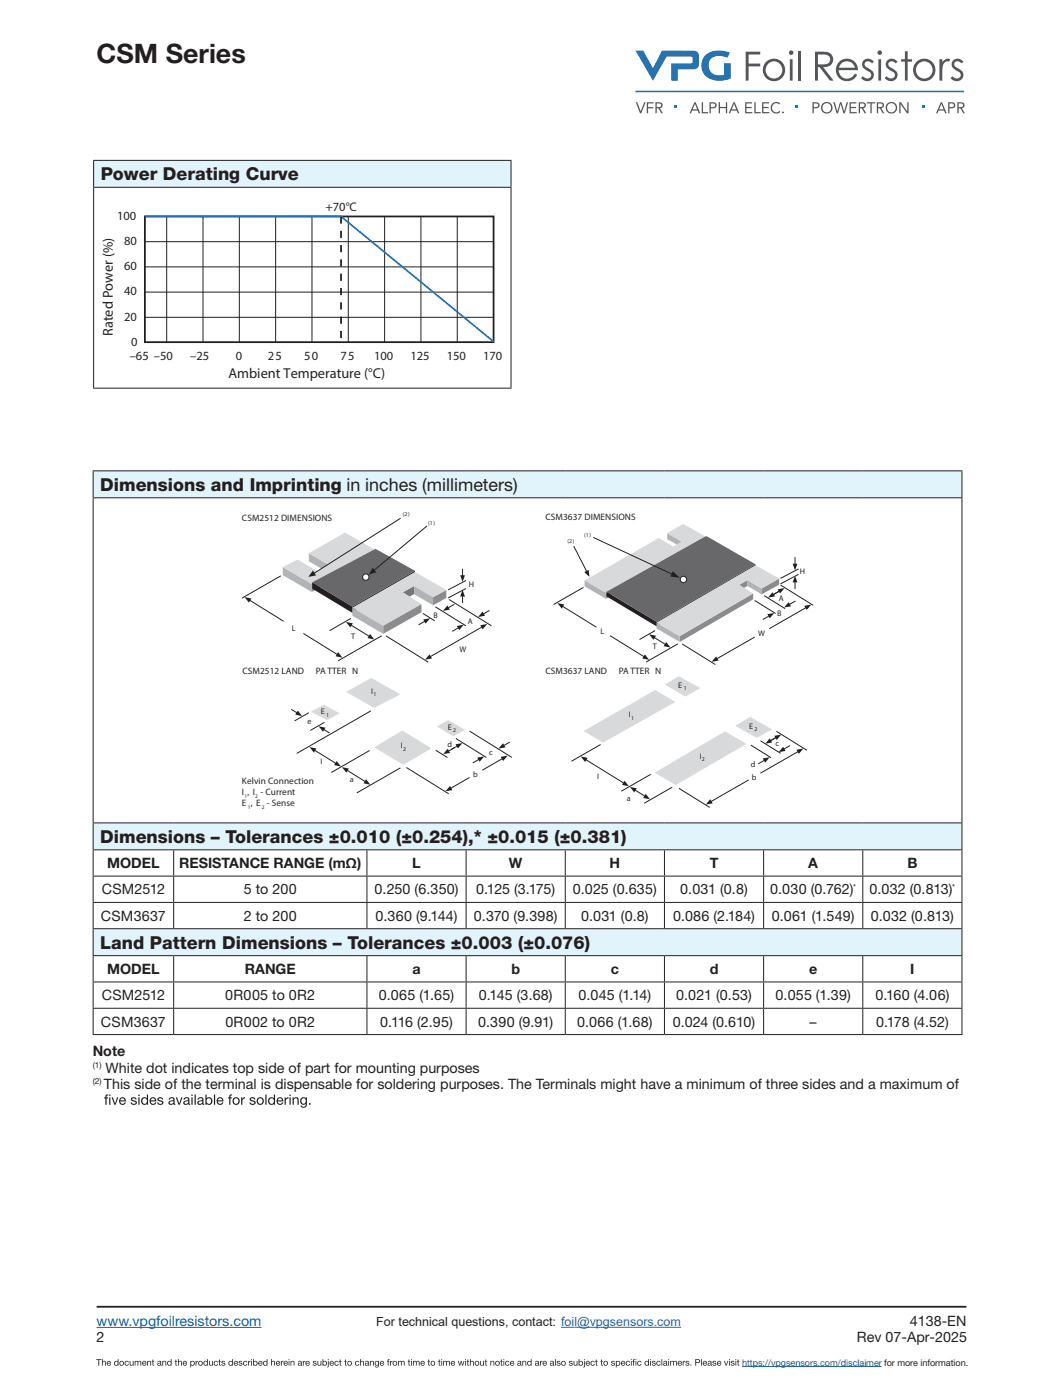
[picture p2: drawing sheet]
<svg xmlns="http://www.w3.org/2000/svg" width="210mm" height="276mm" viewBox="0 0 210 276" stroke-linecap="round" stroke-linejoin="round" font-family="sans-serif">
<!-- layer: Layer 1 -->
<path d="M18.5 31.6h82.2v5.4h-82.2z" fill="#e1f4fc"/>
<g fill="none" stroke="#231f20" stroke-width=".2">
<path d="M18.4 31.6h82.4M18.4 37h82.4M18.5 31.7v5.2M18.5 37v39.5M100.7 31.7v5.2M100.7 37v39.5M28.6 47.7h68.7M28.6 52.7h68.7M28.6 57.6h68.7M32.9 42.7v24.9M40 42.7v24.9M47.2 42.7v24.9"/>
<path d="M54.3 42.7v24.9M61.5 42.7v24.9M68.7 42.7v24.9M75.8 42.7v24.9M83 42.7v24.9M90.1 42.7v24.9M18.4 76.6h82.4M28.6 62.6h68.7"/>
</g>
<path d="M28.6 42.7h68.7v24.8h-68.7zM19 257.8h171.5" fill="none" stroke="#231f20" stroke-width=".35"/>
<path d="M28.6 42.7h38.6l30.1 24.7" fill="none" stroke="#2087c8" stroke-width=".35"/>
<path d="M67.2 42.7v24.9" fill="none" stroke="#231f20" stroke-width=".35" stroke-dasharray="1.4 1.4" stroke-linecap="butt"/>
<path d="M19 261.9h32.6M146.3 269.6h27.5" fill="none" stroke="#175d9e" stroke-width=".2"/>
<path d="M145.4 268.2h.2v.3h.2v.2h-.2v.5l.2 .2h-.3l-.1-.2v-.5h-.1v-.2h.1zM145 268.5h.1v.9h-.1zM145 268.2h.1v.1h-.1zM144.1 268.6l.1-.1a.37 .37 0 0 1 .6 .3l-.4-.2-.2 .1 .6 .5a.41 .41 0 0 1-.4 .3 .41 .41 0 0 1-.4-.3l.4 .1 .3-.1-.6-.3zM143.7 268.5h.2v.9h-.2zM143.7 268.2h.2v.1h-.2zM142.7 268.5h.2l.3 .8 .2-.8h.2l-.4 .9h-.1zM141.6 268.7l-.1 .2h.5l-.1-.2zM141.5 268.6h.5l.2 .4h-.7v.2l.3 .1 .4-.1-.1 .1a.48 .48 0 0 1-.7 0 .48 .48 0 0 1 .1-.7zM140.5 268.6l.1-.1a.37 .37 0 0 1 .6 .3l-.4-.2-.2 .1 .6 .5a.41 .41 0 0 1-.4 .3 .41 .41 0 0 1-.4-.3l.4 .1 .3-.1-.6-.3zM139.7 269.1l-.1 .1 .2 .1h.2l.1-.3zM139.6 268.6l.1-.1a.36 .36 0 0 1 .6 .2l.1 .7h-.9a.29 .29 0 0 1 0-.3 .29 .29 0 0 1 .3-.2l.3-.1-.1-.1-.5 .1zM138.8 268.7l-.1 .2h.5l-.1-.2zM138.7 268.6h.5l.2 .4h-.7v.2l.3 .1 .4-.1-.1 .1a.48 .48 0 0 1-.7 0 .48 .48 0 0 1 .1-.7zM138.2 268.2h.2v1.2h-.2zM137.2 268.3v.5l.6-.1-.1-.4zM137.1 268.2h.5a.38 .38 0 0 1 .4 .3 .38 .38 0 0 1-.4 .4h-.4v.5h-.1zM136.1 269.2h.2v.2h-.2zM135.2 268.6l.1-.1a.37 .37 0 0 1 .6 .3l-.4-.2-.2 .1 .6 .5a.41 .41 0 0 1-.4 .3 .41 .41 0 0 1-.4-.3l.4 .1 .2-.1-.5-.3zM134.6 268.5h.1v.2l.4-.2v.2l-.3 .1-.1 .6h-.1zM133.9 268.7l-.2 .2h.6l-.2-.2zM133.8 268.6h.5l.1 .4h-.7l.1 .2 .2 .1 .4-.1v.1a.48 .48 0 0 1-.8 0 .48 .48 0 0 1 .2-.7zM132.1 268.5l.2 .2a.32 .32 0 0 1 .5 0l.1-.2a.3 .3 0 0 1 .5 .3v.6h-.1v-.6l-.2-.2-.3 .3v.5h-.1v-.6l-.2-.2-.2 .3v.5h-.2zM131.7 268.5h.2v.9h-.2zM131.7 268.2h.2v.1h-.2zM130.9 269.1v.1l.2 .1h.2v-.3zM130.8 268.6l.2-.1a.36 .36 0 0 1 .5 .2l.1 .7h-.8a.29 .29 0 0 1 0-.3 .29 .29 0 0 1 .2-.2l.4-.1-.1-.1-.5 .1zM130.4 268.2h.1v1.2h-.1zM129.6 268.6l.4-.1 .2 .3-.2-.1a.32 .32 0 0 0-.5 .3 .32 .32 0 0 0 .5 .3l.2-.2v.2a.46 .46 0 0 1-.7 .1 .46 .46 0 0 1-.1-.7zM128.6 268.6l.1-.1a.37 .37 0 0 1 .5 .3l-.3-.2-.2 .1 .6 .5a.41 .41 0 0 1-.4 .3 .41 .41 0 0 1-.4-.3l.4 .1 .2-.1-.5-.3zM128.2 268.5h.1v.9h-.1zM128.2 268.2h.1v.1h-.1zM127.2 269a.32 .32 0 0 0 .6 0 .32 .32 0 0 0-.6 0zM127.2 268.6l.3-.1 .3 .1v-.4h.1v1.2l-.1-.1-.1 .1a.49 .49 0 0 1-.6-.2 .49 .49 0 0 1 .1-.6zM125.8 268.6l.4-.1 .3 .3-.3-.1a.32 .32 0 0 0-.4 .3 .32 .32 0 0 0 .4 .3l.3-.2-.1 .2a.46 .46 0 0 1-.6 .1 .46 .46 0 0 1-.1-.7zM125.3 268.5h.1v.9h-.1zM125.3 268.2h.1v.1h-.1zM124.9 268.2h.3l-.2 .2v.1h.1v.2h-.1v.7h-.2v-.7h-.1zM124.4 268.5h.1v.9h-.1zM124.4 268.2h.1v.1h-.1zM123.5 268.6l.5-.1 .2 .3-.2-.1a.32 .32 0 0 0-.5 .3 .32 .32 0 0 0 .5 .3l.2-.2-.1 .2a.46 .46 0 0 1-.6 .1 .46 .46 0 0 1-.1-.7zM122.7 268.7l-.1 .2h.5l-.1-.2zM122.6 268.6h.5l.2 .4h-.7v.2l.3 .1 .3-.1v.1a.48 .48 0 0 1-.8 0 .48 .48 0 0 1 .2-.7zM121.5 269a.35 .35 0 0 0 .7 0 .35 .35 0 0 0-.7 0zM121.4 268.5l.2 .1a.44 .44 0 0 1 .6 .1 .44 .44 0 0 1 0 .6 .44 .44 0 0 1-.6 0v.5h-.2zM120.5 268.6l.2-.1a.37 .37 0 0 1 .5 .3l-.4-.2-.2 .1 .6 .5a.41 .41 0 0 1-.4 .3 .41 .41 0 0 1-.3-.3l.4 .1 .2-.1-.6-.3zM119.1 269a.33 .33 0 0 0 .6 0 .33 .33 0 0 0-.6 0zM118.9 269a.5 .5 0 0 1 1 0 .5 .5 0 0 1-1 0zM118.5 268.2h.2v.3h.1v.2h-.1v.5l.1 .2h-.2l-.1-.2v-.5h-.2v-.2h.2zM117.5 268.2h.1v.3h.2v.2h-.2v.5l.2 .2h-.3v-.2v-.5h-.2v-.2h.2zM116.6 268.6l.4-.1 .2 .3-.2-.1a.32 .32 0 0 0-.4 .3 .32 .32 0 0 0 .4 .3l.2-.2v.2a.46 .46 0 0 1-.7 .1 .46 .46 0 0 1 0-.7zM115.7 268.7l-.1 .2h.5l-.1-.2zM115.7 268.6h.4l.2 .4h-.7v.2l.3 .1 .4-.1-.1 .1a.48 .48 0 0 1-.7 0 .48 .48 0 0 1 .2-.7zM115.1 268.2h.2v.1h-.2zM115.1 268.5h.2v1.1l-.3 .2zM114.2 269a.32 .32 0 0 0 .6 0 .32 .32 0 0 0-.6 0zM114.1 268.2h.1v.4a.44 .44 0 0 1 .6 .1 .44 .44 0 0 1 0 .6 .44 .44 0 0 1-.6 0l-.1 .1zM113.1 268.5h.1v.6l.2 .2 .3-.1v-.7h.1v.9h-.1v-.1a.33 .33 0 0 1-.4 .2 .33 .33 0 0 1-.2-.4zM112.2 268.6l.1-.1a.37 .37 0 0 1 .6 .3l-.4-.2-.2 .1 .6 .5a.41 .41 0 0 1-.4 .3 .41 .41 0 0 1-.4-.3l.4 .1 .3-.1-.6-.3zM110.7 269a.35 .35 0 0 0 .7 0 .35 .35 0 0 0-.7 0zM110.6 269a.5 .5 0 0 1 1 0 .5 .5 0 0 1-1 0zM109.8 268.6l.1-.1a.37 .37 0 0 1 .6 .3l-.4-.2-.2 .1 .6 .5a.41 .41 0 0 1-.4 .3 .41 .41 0 0 1-.4-.3l.4 .1 .3-.1-.6-.3zM109.4 268.2h.2v1.2h-.2zM108.6 269.1v.1l.1 .1h.3v-.3zM108.5 268.6l.1-.1a.36 .36 0 0 1 .6 .2l.1 .7h-.9a.29 .29 0 0 1 0-.3 .29 .29 0 0 1 .3-.2l.3-.1v-.1l-.6 .1zM107.2 268.7l-.1 .2h.6l-.2-.2zM107.2 268.6h.5l.1 .4h-.7v.2l.3 .1 .4-.1-.1 .1a.48 .48 0 0 1-.7 0 .48 .48 0 0 1 .2-.7zM106.4 268.5h.2v.2l.3-.2v.2l-.3 .1v.6h-.2zM105.7 269.1l-.1 .1 .2 .1h.2l.1-.3zM105.5 268.6l.2-.1a.36 .36 0 0 1 .5 .2l.1 .7h-.8a.29 .29 0 0 1 0-.3 .29 .29 0 0 1 .3-.2l.3-.1-.1-.1-.5 .1zM104 269a.35 .35 0 0 0 .7 0 .35 .35 0 0 0-.7 0zM104.1 268.6l.2-.1 .3 .1v-.4h.2v1.2l-.2-.1-.1 .1a.49 .49 0 0 1-.6-.2 .49 .49 0 0 1 .2-.6zM103 268.5h.1v.2a.33 .33 0 0 1 .4-.2 .33 .33 0 0 1 .2 .3v.6h-.1v-.6l-.2-.2-.2 .2-.1 .6h-.1zM102.2 269.1l-.1 .1 .2 .1h.2l.1-.3zM102.1 268.6l.1-.1a.36 .36 0 0 1 .5 .2l.1 .7h-.8a.29 .29 0 0 1 0-.3 .29 .29 0 0 1 .3-.2l.3-.1-.1-.1-.5 .1zM100.8 268.7l-.1 .2h.5l-.1-.2zM100.7 268.6h.5l.2 .4h-.7v.2l.3 .1 .4-.1-.1 .1a.48 .48 0 0 1-.7 0 .48 .48 0 0 1 .1-.7zM99.8 268.6l.4-.1 .2 .3-.2-.1a.32 .32 0 0 0-.5 .3 .32 .32 0 0 0 .5 .3l.2-.2-.1 .2a.46 .46 0 0 1-.6 .1 .46 .46 0 0 1-.1-.7zM99.2 268.5h.2v.9h-.2zM99.2 268.2h.2v.1h-.2zM98.7 268.2h.2v.3h.2v.2h-.2v.5l.2 .2h-.3l-.1-.2v-.5h-.1v-.2h.1zM97.7 269a.35 .35 0 0 0 .7 0 .35 .35 0 0 0-.7 0zM97.6 269a.48 .48 0 0 1 .9 0 .48 .48 0 0 1-.9 0zM96.7 268.5h.1v.2a.33 .33 0 0 1 .4-.2 .33 .33 0 0 1 .2 .3v.6h-.1v-.6l-.2-.2-.2 .2-.1 .6h-.1zM95.7 268.2h.1v.3h.2v.2h-.2v.5l.2 .2h-.3v-.2v-.5h-.2v-.2h.2zM94.6 268.5h.2v.6l.2 .2 .2-.1 .1-.7h.1v.9h-.1v-.1a.33 .33 0 0 1-.4 .2 .33 .33 0 0 1-.3-.4zM93.7 269a.35 .35 0 0 0 .7 0 .35 .35 0 0 0-.7 0zM93.5 269a.5 .5 0 0 1 1 0 .5 .5 0 0 1-1 0zM92.6 268.2h.2v.5a.33 .33 0 0 1 .4-.2 .33 .33 0 0 1 .2 .3v.6h-.1v-.6l-.2-.2-.3 .2v.6h-.2zM92.1 268.2h.2v.3h.2v.2h-.2v.5l.2 .2h-.3l-.1-.2v-.5h-.1v-.2h.1zM91.7 268.5h.2v.9h-.2zM91.7 268.2h.2v.1h-.2zM90.3 268.5h.1l.2 .8 .2-.8h.2l.2 .8 .2-.8h.2l-.3 .9h-.2l-.2-.7-.2 .7h-.1zM89.1 268.7l-.1 .2h.5l-.1-.2zM89.1 268.6h.4l.2 .4h-.7v.2l.3 .1 .4-.1-.1 .1a.48 .48 0 0 1-.7 0 .48 .48 0 0 1 .2-.7zM87.4 268.5l.1 .2a.32 .32 0 0 1 .6 0l.1-.2a.3 .3 0 0 1 .5 .3v.6h-.2v-.6l-.1-.2-.3 .3v.5h-.1v-.6l-.2-.2-.3 .3v.5h-.1zM87 268.5h.2v.9h-.2zM87 268.2h.2v.1h-.2zM86.5 268.2h.2v.3h.1v.2h-.1v.5l.1 .2h-.3v-.2v-.5h-.2v-.2h.2zM85 269a.35 .35 0 0 0 .7 0 .35 .35 0 0 0-.7 0zM84.9 269a.48 .48 0 0 1 .9 0 .48 .48 0 0 1-.9 0zM84.4 268.2h.2v.3h.2v.2h-.2v.5l.2 .2h-.3l-.1-.2v-.5h-.1v-.2h.1zM83.2 268.7l-.2 .2h.6l-.2-.2zM83.1 268.6h.5l.1 .4h-.7l.1 .2 .2 .1 .4-.1v.1a.48 .48 0 0 1-.8 0 .48 .48 0 0 1 .2-.7zM81.4 268.5l.2 .2a.32 .32 0 0 1 .5 0l.1-.2a.3 .3 0 0 1 .5 .3v.6h-.1v-.6l-.2-.2-.3 .3v.5h-.1v-.6l-.2-.2-.2 .3v.5h-.2zM81 268.5h.2v.9h-.2zM81 268.2h.2v.1h-.2zM80.5 268.2h.2v.3h.2v.2h-.2v.5l.2 .2h-.3l-.1-.2v-.5h-.1v-.2h.1zM78.5 268.5l.1 .2a.32 .32 0 0 1 .6 0l.1-.2a.3 .3 0 0 1 .5 .3v.6h-.2v-.6l-.2-.2-.2 .3v.5h-.2v-.6l-.1-.2-.3 .3v.5h-.1zM77.5 269a.35 .35 0 0 0 .7 0 .35 .35 0 0 0-.7 0zM77.4 269a.48 .48 0 0 1 .9 0 .48 .48 0 0 1-.9 0zM76.9 268.5h.1v.2l.4-.2v.2l-.3 .1-.1 .6h-.1zM76.5 268.2h.3l-.2 .2v.1h.2v.2h-.2v.7h-.2v-.7h-.1zM75.2 268.7l-.2 .2h.6l-.2-.2zM75.1 268.6h.5l.1 .4h-.7l.1 .2 .2 .1 .4-.1-.1 .1a.48 .48 0 0 1-.7 0 .48 .48 0 0 1 .2-.7zM73.9 269a.35 .35 0 0 0 .7 0 .35 .35 0 0 0-.7 0zM74 268.6l.3-.1 .3 .1 .1-.1v1.1a.43 .43 0 0 1-.4 .2 .43 .43 0 0 1-.4-.3l.4 .2 .2-.2 .1-.2-.2 .1a.47 .47 0 0 1-.5-.2 .47 .47 0 0 1 .1-.6zM72.9 268.5h.2v.2a.33 .33 0 0 1 .3-.2 .33 .33 0 0 1 .3 .3v.6h-.2v-.6l-.2-.2-.2 .2v.6h-.2zM72.1 269.1v.1l.2 .1h.2v-.3zM72 268.6l.2-.1a.36 .36 0 0 1 .5 .2l.1 .7h-.8a.29 .29 0 0 1 0-.3 .29 .29 0 0 1 .2-.2l.3-.1v-.1l-.5 .1zM71 268.2h.1v.5a.33 .33 0 0 1 .4-.2 .33 .33 0 0 1 .2 .3v.6h-.1v-.6l-.2-.2-.2 .2-.1 .6h-.1zM70.2 268.6l.4-.1 .2 .3-.2-.1a.32 .32 0 0 0-.5 .3 .32 .32 0 0 0 .5 .3l.2-.2v.2a.46 .46 0 0 1-.7 .1 .46 .46 0 0 1-.1-.7zM68.6 269a.33 .33 0 0 0 .6 0 .33 .33 0 0 0-.6 0zM68.4 269a.5 .5 0 0 1 1 0 .5 .5 0 0 1-1 0zM68 268.2h.2v.3h.2v.2h-.2v.5l.2 .2h-.3l-.1-.2v-.5h-.1v-.2h.1zM67 268.2h.1v.3h.2v.2h-.2v.5l.2 .2h-.3v-.2v-.5h-.2v-.2h.2zM66.1 268.6l.4-.1 .3 .3-.3-.1a.32 .32 0 0 0-.4 .3 .32 .32 0 0 0 .4 .3l.3-.2-.1 .2a.46 .46 0 0 1-.6 .1 .46 .46 0 0 1-.1-.7zM65.3 268.7l-.2 .2h.6l-.2-.2zM65.2 268.6h.5l.1 .4h-.7l.1 .2 .2 .1 .4-.1-.1 .1a.48 .48 0 0 1-.7 0 .48 .48 0 0 1 .2-.7zM64.6 268.2h.2v.1h-.2zM64.6 268.5h.2v1.1l-.3 .2zM63.7 269a.32 .32 0 0 0 .6 0 .32 .32 0 0 0-.6 0zM63.6 268.2h.1v.4a.44 .44 0 0 1 .6 .1 .44 .44 0 0 1 0 .6 .44 .44 0 0 1-.6 0l-.1 .1zM62.6 268.5h.1v.6l.2 .2 .3-.1v-.7h.2v.9h-.2v-.1a.33 .33 0 0 1-.4 .2 .33 .33 0 0 1-.2-.4zM61.7 268.6l.1-.1a.37 .37 0 0 1 .6 .3l-.4-.2-.2 .1 .6 .5a.41 .41 0 0 1-.4 .3 .41 .41 0 0 1-.4-.3l.4 .1 .3-.1-.6-.3zM60.5 268.7l-.1 .2h.5l-.1-.2zM60.4 268.6h.5l.2 .4h-.7v.2l.3 .1 .4-.1-.1 .1a.48 .48 0 0 1-.7 0 .48 .48 0 0 1 .1-.7zM59.7 268.5h.1v.2l.4-.2v.2l-.3 .1v.6h-.2zM58.9 269.1v.1l.1 .1h.3v-.3zM58.8 268.6l.1-.1a.36 .36 0 0 1 .6 .2l.1 .7h-.9a.29 .29 0 0 1 0-.3 .29 .29 0 0 1 .3-.2l.3-.1v-.1l-.6 .1zM57.3 268.5h.1v.2a.33 .33 0 0 1 .4-.2 .33 .33 0 0 1 .2 .3v.6h-.1v-.6l-.2-.2-.2 .2-.1 .6h-.1zM56.9 268.5h.1v.9h-.1zM56.9 268.2h.1v.1h-.1zM56.2 268.7l-.2 .2h.6l-.2-.2zM56.1 268.6h.5l.1 .4h-.7l.1 .2 .2 .1 .4-.1v.1a.48 .48 0 0 1-.8 0 .48 .48 0 0 1 .2-.7zM55.4 268.5h.1v.2l.4-.2v.2l-.3 .1-.1 .6h-.1zM54.7 268.7l-.2 .2h.6l-.2-.2zM54.6 268.6h.5l.1 .4h-.7l.1 .2 .2 .1 .4-.1-.1 .1a.48 .48 0 0 1-.7 0 .48 .48 0 0 1 .2-.7zM53.4 268.2h.2v.5a.33 .33 0 0 1 .4-.2 .33 .33 0 0 1 .2 .3v.6h-.1v-.6l-.2-.2-.3 .2v.6h-.2zM52 269a.32 .32 0 0 0 .6 0 .32 .32 0 0 0-.6 0zM52 268.6l.3-.1 .3 .1v-.4h.1v1.2l-.1-.1-.1 .1a.49 .49 0 0 1-.6-.2 .49 .49 0 0 1 .1-.6zM51.2 268.7l-.1 .2h.5l-.1-.2zM51.1 268.6h.5l.2 .4h-.7v.2l.2 .1 .4-.1v.1a.48 .48 0 0 1-.8 0 .48 .48 0 0 1 .2-.7zM50 269a.35 .35 0 0 0 .7 0 .35 .35 0 0 0-.7 0zM49.9 268.2h.1l.1 .4a.44 .44 0 0 1 .6 .1 .44 .44 0 0 1 0 .6 .44 .44 0 0 1-.7 0l-.1 .1zM49.5 268.5h.2v.9h-.2zM49.5 268.2h.2v.1h-.2zM48.9 268.5h.2v.2l.3-.2v.2l-.3 .1v.6h-.2zM48.1 268.6l.4-.1 .3 .3-.3-.1a.32 .32 0 0 0-.4 .3 .32 .32 0 0 0 .4 .3l.3-.2-.1 .2a.46 .46 0 0 1-.6 .1 .46 .46 0 0 1-.1-.7zM47.1 268.6l.1-.1a.37 .37 0 0 1 .6 .3l-.4-.2-.2 .1 .6 .5a.41 .41 0 0 1-.4 .3 .41 .41 0 0 1-.4-.3l.4 .1 .2-.1-.5-.3zM46.4 268.7l-.2 .2h.6l-.2-.2zM46.3 268.6h.5l.1 .4h-.7l.1 .2 .2 .1 .4-.1-.1 .1a.48 .48 0 0 1-.7 0 .48 .48 0 0 1 .2-.7zM45.1 269a.35 .35 0 0 0 .7 0 .35 .35 0 0 0-.7 0zM45.2 268.6l.2-.1 .3 .1v-.4h.2v1.2l-.2-.1-.1 .1a.49 .49 0 0 1-.6-.2 .49 .49 0 0 1 .2-.6zM43.7 268.6l.1-.1a.37 .37 0 0 1 .6 .3l-.4-.2-.2 .1 .6 .5a.41 .41 0 0 1-.4 .3 .41 .41 0 0 1-.4-.3l.4 .1 .3-.1-.6-.3zM43.2 268.2h.2v.3h.1v.2h-.1v.5l.1 .2h-.3v-.2v-.5h-.2v-.2h.2zM42.3 268.6l.5-.1 .2 .3-.3-.1a.32 .32 0 0 0-.4 .3 .32 .32 0 0 0 .4 .3l.3-.2-.1 .2a.46 .46 0 0 1-.6 .1 .46 .46 0 0 1-.1-.7zM41.2 268.5h.2v.6l.1 .2 .3-.1v-.7h.2v.9h-.2v-.1a.33 .33 0 0 1-.4 .2 .33 .33 0 0 1-.2-.4zM40.2 269a.35 .35 0 0 0 .7 0 .35 .35 0 0 0-.7 0zM40.3 268.6l.2-.1 .3 .1v-.4h.2v1.2l-.2-.1-.1 .1a.49 .49 0 0 1-.6-.2 .49 .49 0 0 1 .2-.6zM39.2 269a.35 .35 0 0 0 .7 0 .35 .35 0 0 0-.7 0zM39 269a.5 .5 0 0 1 1 0 .5 .5 0 0 1-1 0zM38.6 268.5h.1v.2l.4-.2v.2l-.4 .1v.6h-.1zM37.6 269a.35 .35 0 0 0 .7 0 .35 .35 0 0 0-.7 0zM37.5 268.5l.2 .1a.44 .44 0 0 1 .6 .1 .44 .44 0 0 1 0 .6 .44 .44 0 0 1-.6 0v.5h-.2zM36.3 268.7l-.1 .2h.5l-.1-.2zM36.2 268.6h.5l.2 .4h-.7v.2l.3 .1 .4-.1-.1 .1a.48 .48 0 0 1-.7 0 .48 .48 0 0 1 .1-.7zM35.1 268.2h.1v.5a.33 .33 0 0 1 .4-.2 .33 .33 0 0 1 .3 .3v.6h-.2v-.6l-.2-.2-.2 .2-.1 .6h-.1zM34.6 268.2h.1v.3h.2v.2h-.2v.5l.2 .2h-.3v-.2v-.5h-.2v-.2h.2zM33.1 269a.32 .32 0 0 0 .6 0 .32 .32 0 0 0-.6 0zM33.1 268.6l.3-.1 .3 .1v-.4h.1v1.2l-.1-.1-.2 .1a.49 .49 0 0 1-.5-.2 .49 .49 0 0 1 .1-.6zM32 268.5h.1v.2a.33 .33 0 0 1 .4-.2 .33 .33 0 0 1 .3 .3v.6h-.2v-.6l-.2-.2-.2 .2v.6h-.2zM31.2 269.1v.1l.1 .1h.3v-.3zM31.1 268.6l.1-.1a.36 .36 0 0 1 .6 .2l.1 .7h-.9a.29 .29 0 0 1 0-.3 .29 .29 0 0 1 .3-.2l.3-.1v-.1l-.6 .1zM30.1 268.2h.1v.3h.2v.2h-.2v.5l.2 .2h-.3v-.2v-.5h-.2v-.2h.2zM29 268.5h.2v.2a.33 .33 0 0 1 .3-.2 .33 .33 0 0 1 .3 .3v.6h-.2v-.6l-.2-.2-.2 .2v.6h-.2zM28.3 268.7l-.1 .2h.5l-.1-.2zM28.2 268.6h.5l.2 .4h-.7v.2l.3 .1 .4-.1-.1 .1a.48 .48 0 0 1-.7 0 .48 .48 0 0 1 .1-.7zM26.5 268.5l.2 .2a.32 .32 0 0 1 .5 0l.2-.2a.3 .3 0 0 1 .4 .3v.6h-.1v-.6l-.2-.2-.2 .3v.5h-.2v-.6l-.2-.2-.2 .3v.5h-.2zM25.6 268.5h.1v.6l.2 .2 .2-.1 .1-.7h.1v.9h-.1v-.1a.33 .33 0 0 1-.4 .2 .33 .33 0 0 1-.2-.4zM24.7 268.6l.5-.1 .2 .3-.2-.1a.32 .32 0 0 0-.5 .3 .32 .32 0 0 0 .5 .3l.2-.2-.1 .2a.46 .46 0 0 1-.6 .1 .46 .46 0 0 1-.1-.7zM23.7 269a.33 .33 0 0 0 .6 0 .33 .33 0 0 0-.6 0zM23.5 269a.5 .5 0 0 1 1 0 .5 .5 0 0 1-1 0zM22.6 269a.32 .32 0 0 0 .6 0 .32 .32 0 0 0-.6 0zM22.7 268.6l.2-.1 .3 .1v-.4h.2v1.2l-.2-.1-.1 .1a.49 .49 0 0 1-.6-.2 .49 .49 0 0 1 .2-.6zM21.3 268.7l-.1 .2h.5l-.1-.2zM21.2 268.6h.5l.2 .4h-.7v.2l.3 .1 .4-.1-.1 .1a.48 .48 0 0 1-.7 0 .48 .48 0 0 1 .1-.7zM20.1 268.2h.2v.5a.33 .33 0 0 1 .3-.2 .33 .33 0 0 1 .3 .3v.6h-.2v-.6l-.2-.2-.2 .2v.6h-.2zM19 268.2h1v.1h-.4v1.1h-.2v-1.1h-.4z" fill="#231f20"/>
<path d="M19 8.5h126v12.2h-126z" fill="#fff"/>
<path d="M18.4 92.9h171.2v5.3h-171.2zM18.4 162.4h171.2v5.3h-171.2zM18.4 183.2h171.2v5.4h-171.2z" fill="#e1f4fc"/>
<g fill="none" stroke="#231f20" stroke-width=".2">
<path d="M18.3 92.9h171.4M18.3 98.2h171.4M18.4 93v5.1M18.4 98.3v64M189.6 93v5.1M189.6 98.3v64M18.3 172.9h171.4M18.3 178.1h171.4M18.3 162.4h171.4M18.3 167.7h171.4M18.4 162.4v5.2M18.4 167.8v5"/>
<path d="M18.4 172.9v5.1M18.4 178.1v5.1M34.2 167.8v5M34.2 172.9v5.1M34.2 178.1v5.1M72.3 167.8v5M72.3 172.9v5.1M72.3 178.1v5.1M91.9 167.8v5M91.9 172.9v5.1M91.9 178.1v5.1M111.4 167.8v5"/>
<path d="M111.4 172.9v5.1M111.4 178.1v5.1M131 167.8v5M131 172.9v5.1M131 178.1v5.1M150.5 167.8v5M150.5 172.9v5.1M150.5 178.1v5.1M170.1 167.8v5M170.1 172.9v5.1M170.1 178.1v5.1M189.6 162.4v5.2"/>
<path d="M189.6 167.8v5M189.6 172.9v5.1M189.6 178.1v5.1M18.3 193.7h171.4M18.3 198.9h171.4M18.3 183.2h171.4M18.3 188.6h171.4M18.4 183.3v5.2M18.4 188.6v5.1M18.4 193.8v5M18.4 199v5M34.2 188.6v5.1"/>
<path d="M34.2 193.8v5M34.2 199v5M72.3 188.6v5.1M72.3 193.8v5M72.3 199v5M91.9 188.6v5.1M91.9 193.8v5M91.9 199v5M111.4 188.6v5.1M111.4 193.8v5M111.4 199v5M131 188.6v5.1"/>
<path d="M131 193.8v5M131 199v5M150.5 188.6v5.1M150.5 193.8v5M150.5 199v5M170.1 188.6v5.1M170.1 193.8v5M170.1 199v5M189.6 183.3v5.2M189.6 188.6v5.1M189.6 193.8v5M189.6 199v5"/>
<path d="M18.3 204.1h171.4"/>
</g>
<path d="M61 140.4l2.9-1.5 3.4 1.8-2.8 1.5z" fill="#d8d9db"/>
<path d="M61 140.4l2.9-1.5 3.4 1.8-2.8 1.5z" fill="none" stroke="#fff" stroke-width=".29"/>
<path d="M85.8 143.3l2.5-1.4 3.7 2.1-2.7 1.5z" fill="#d8d9db"/>
<path d="M85.8 143.3l2.5-1.4 3.7 2.1-2.7 1.5z" fill="none" stroke="#fff" stroke-width=".29"/>
<path d="M73.5 147.5l5.8-3.5 6 3.7-5.8 3.4z" fill="#d8d9db"/>
<path d="M73.5 147.5l5.8-3.5 6 3.7-5.8 3.4z" fill="none" stroke="#fff" stroke-width=".29"/>
<path d="M67.9 136.5l5.3-2.9 6 3.4-5.5 2.8z" fill="#d8d9db"/>
<path d="M67.9 136.5l5.3-2.9 6 3.4-5.5 2.8z" fill="none" stroke="#fff" stroke-width=".29"/>
<g fill="#b2b3b7">
<path d="M55.8 111.9l5.7 3.3v1.6l-5.7-3.3z"/>
<path d="M60.9 109.2l3.8 2.2v1.6l-3.8-2.3z"/>
</g>
<path d="M55.8 111.9l2.9-1.5 3.8 2.3 2.2-1.3-3.8-2.2 7.1-4.1 5.9 3.3-12.4 6.8z" fill="#d8d9db"/>
<path d="M61.4 115.2l12.5-6.8v1.6l-12.5 6.8z" fill="#8a8c8f"/>
<g fill="#231f20">
<path d="M61.5 114.9l8 4.8v1.2l-8-4.8z"/>
<path d="M69.5 119.7l12.3-7.1v1.3l-12.3 7z"/>
</g>
<path d="M61.5 114.9l12.5-6.6 7.8 4.3-12.3 7.1z" fill="#68686b"/>
<path d="M85.4 117.8l2.6-1.4v1.6l-2.6 1.4z" fill="#8a8c8f"/>
<path d="M79.4 116.8l2.2-1.2v1.6l-2.2 1.2z" fill="#757679"/>
<path d="M69.5 119.9l12.3-7.1 6.2 3.6-2.6 1.4-3.8-2.2-2.2 1.2 3.7 2.4-7.6 4.3z" fill="#d8d9db"/>
<path d="M81.6 115.6l3.8 2.2v1.6l-3.8-2.2z" fill="#b2b3b7"/>
<path d="M75.5 123.5l7.6-4.3v1.6l-7.6 4.3z" fill="#8a8c8f"/>
<path d="M69.5 119.9l6 3.6v1.6l-6-3.6z" fill="#b2b3b7"/>
<path d="M84.2 103.8l-10.5 8.7" fill="none" stroke="#231f20" stroke-width=".2"/>
<path d="M73.4 112l.8 .9-1.5 .5z" fill-rule="evenodd" fill="#231f20"/>
<path d="M79 102.2l-17.1 10.9" fill="none" stroke="#231f20" stroke-width=".2"/>
<path d="M61.7 112.6l.6 .9-1.5 .3z" fill-rule="evenodd" fill="#231f20"/>
<circle cx="72.1" cy="113.9" r=".63" fill="#fff"/>
<g fill="none" stroke="#231f20" stroke-width=".2">
<path d="M91.2 117.4v1.6M91.9 114.5l-3.6 1.9M91.9 116.1l-3.6 1.9"/>
<circle cx="72.1" cy="113.9" r=".63"/>
</g>
<path d="M91.2 116.4l.5 1.3h-1z" fill="#231f20"/>
<path d="M91.2 112.2v1.6" fill="none" stroke="#231f20" stroke-width=".2"/>
<path d="M90.7 113.5h1l-.5 1.3z" fill="#231f20"/>
<path d="M113.1 107.8l2.7 5.2" fill="none" stroke="#231f20" stroke-width=".2"/>
<path d="M115.2 112.9l.8-.5 .2 1.4z" fill="#231f20"/>
<path d="M85.8 119.7l6 3.8M88.5 118.3l8.4 5.2M76.1 125.5l8.3 5.2M83.4 121l2.3 1.5M96.5 120.4l-1.4 .9" fill="none" stroke="#231f20" stroke-width=".2"/>
<path d="M95.1 120.7l.5 .8-1.4 .2z" fill="#231f20"/>
<path d="M90.6 123.7l-1.4 .9" fill="none" stroke="#231f20" stroke-width=".2"/>
<path d="M90.1 123.5l1.3-.2-.9 1z" fill="#231f20"/>
<path d="M89.6 119.2l-1.5 .8" fill="none" stroke="#231f20" stroke-width=".2"/>
<path d="M88.2 119.5l.5 .8-1.4 .2z" fill="#231f20"/>
<path d="M84 122.5l-1.5 .8" fill="none" stroke="#231f20" stroke-width=".2"/>
<g fill="#231f20">
<path d="M83.4 122.2l1.4-.2-.9 1z"/>
<path d="M84.7 129.1l.5 .8-1.4 .3z"/>
</g>
<path d="M95.2 123.6l-10.6 6.1" fill="none" stroke="#231f20" stroke-width=".2"/>
<path d="M94.7 123.4l1.3-.3-.9 1.1z" fill="#231f20"/>
<path d="M59.8 125l6.9 4.3M75.2 125.4l-8.6 5" fill="none" stroke="#231f20" stroke-width=".2"/>
<path d="M66.7 128.7l.8 1.1-1.3-.3z" fill="#231f20"/>
<path d="M49 118.3l6.9 4.3" fill="none" stroke="#231f20" stroke-width=".2"/>
<path d="M48.2 117.8l1.4 .3-.5 .8z" fill="#231f20"/>
<path d="M55.4 113.6l-7.7 4.4M69.1 123.3l3.9 2.4M69.2 122l-4.2 2.4" fill="none" stroke="#231f20" stroke-width=".2"/>
<g fill="#231f20">
<path d="M72.9 125.1l.9 1.1-1.4-.3z"/>
<path d="M68.2 122.7l1.4 .3-.5 .8z"/>
</g>
<path d="M80.1 151.4l8.4 5.2M85.9 148l2.3 1.5M89.9 145.7l6 3.7M92.6 144.3l8.3 5.1M100.5 146.4l-1.4 .8" fill="none" stroke="#231f20" stroke-width=".2"/>
<path d="M99.2 146.6l.4 .9-1.3 .2z" fill="#231f20"/>
<path d="M94.6 149.7l-1.4 .8" fill="none" stroke="#231f20" stroke-width=".2"/>
<path d="M94.1 149.5l1.3-.3-.8 1.1z" fill="#231f20"/>
<path d="M89.6 147.5l-1.4 .8" fill="none" stroke="#231f20" stroke-width=".2"/>
<path d="M88.3 147.7l.4 .9-1.3 .2z" fill="#231f20"/>
<path d="M90.3 147.1l-1.4 .8" fill="none" stroke="#231f20" stroke-width=".2"/>
<g fill="#231f20">
<path d="M89.8 146.8l1.4-.2-.9 1.1z"/>
<path d="M88.7 155.1l.5 .8-1.4 .2z"/>
</g>
<path d="M92.6 153.4l-4 2.3M99.2 149.6l-4.1 2.4" fill="none" stroke="#231f20" stroke-width=".2"/>
<path d="M98.7 149.3l1.4-.2-.9 1z" fill="#231f20"/>
<path d="M57.4 140l1.4 .8M78.9 151.5l-8.6 4.9" fill="none" stroke="#231f20" stroke-width=".2"/>
<path d="M58.7 140.2l.9 1.1-1.4-.3z" fill="#231f20"/>
<path d="M60.9 140.6l-2.8 1.6M68.3 151.9l3.9 2.4M72.9 148.1l-7.6 4.3" fill="none" stroke="#231f20" stroke-width=".2"/>
<g fill="#231f20">
<path d="M72.2 153.7l.8 1.1-1.3-.2z"/>
<path d="M67.4 151.4l1.4 .2-.5 .9z"/>
</g>
<path d="M61.9 148l4.4 2.7M64 142.5l-2.8 1.6M73.1 140.3l-14.6 8.4" fill="none" stroke="#231f20" stroke-width=".2"/>
<g fill="#231f20">
<path d="M66.4 150.1l.8 1.1-1.3-.2z"/>
<path d="M61 147.4l1.4 .3-.5 .8z"/>
</g>
<path d="M63.6 143.8l1.4 .8" fill="none" stroke="#231f20" stroke-width=".2"/>
<path d="M62.8 143.3l1.4 .3-.5 .8z" fill="#231f20"/>
<path d="M114.8 144.2l14.3-8.2 4.3 2.5-14.5 8.2z" fill="#d8d9db"/>
<path d="M114.8 144.2l14.3-8.2 4.3 2.5-14.5 8.2z" fill="none" stroke="#fff" stroke-width=".29"/>
<path d="M130.8 135.1l3-1.8 4.6 2.5-3.3 1.8z" fill="#d8d9db"/>
<path d="M130.8 135.1l3-1.8 4.6 2.5-3.3 1.8z" fill="none" stroke="#fff" stroke-width=".29"/>
<path d="M128.8 152.5l14.1-8.4 4.5 2.7-14.2 8.3z" fill="#d8d9db"/>
<path d="M128.8 152.5l14.1-8.4 4.5 2.7-14.2 8.3z" fill="none" stroke="#fff" stroke-width=".29"/>
<path d="M144.6 143.2l3.3-1.9 4.6 2.6-3.3 1.8z" fill="#d8d9db"/>
<path d="M144.6 143.2l3.3-1.9 4.6 2.6-3.3 1.8z" fill="none" stroke="#fff" stroke-width=".29"/>
<path d="M133.8 155.5l6.1 3.8M149.9 146.2l4 2.4M153 144.3l6.1 3.7M155.7 147.1l-1.4 .8" fill="none" stroke="#231f20" stroke-width=".2"/>
<path d="M154.4 147.3l.5 .9-1.4 .2z" fill="#231f20"/>
<path d="M150.9 149.9l-1.4 .8" fill="none" stroke="#231f20" stroke-width=".2"/>
<path d="M150.4 149.6l1.3-.2-.9 1.1z" fill="#231f20"/>
<path d="M153.1 145.4l-1.4 .9" fill="none" stroke="#231f20" stroke-width=".2"/>
<path d="M151.7 145.7l.5 .8-1.3 .2z" fill="#231f20"/>
<path d="M153.2 145.4l-1.5 .8" fill="none" stroke="#231f20" stroke-width=".2"/>
<path d="M152.6 145.2l1.4-.3-.9 1.1z" fill="#231f20"/>
<path d="M157.5 148.2l-7.6 4.4" fill="none" stroke="#231f20" stroke-width=".2"/>
<path d="M157 147.9l1.4-.2-.9 1z" fill="#231f20"/>
<path d="M118.4 146.9l-5.7 3.3M128.3 152.8l-5.8 3.3M132.5 155.3l-5.5 3.2M147.6 153.9l-7.6 4.4M148 147l4 2.5" fill="none" stroke="#231f20" stroke-width=".2"/>
<g fill="#231f20">
<path d="M140 157.7l.5 .8-1.4 .2z"/>
<path d="M127.3 156.6l.8 1.1-1.3-.3z"/>
</g>
<path d="M125.1 155.8l2.2 1.4" fill="none" stroke="#231f20" stroke-width=".2"/>
<g fill="#231f20">
<path d="M124.2 155.3l1.3 .2-.5 .8z"/>
<path d="M123.1 154l.9 1.1-1.4-.2z"/>
</g>
<path d="M115.4 149.8l7.7 4.8" fill="none" stroke="#231f20" stroke-width=".2"/>
<path d="M114.5 149.3l1.3 .2-.5 .8z" fill="#231f20"/>
<path d="M131.5 105.2l2.9 1.6v1.2l-2.9-1.6z" fill="#b2b3b7"/>
<path d="M115.2 114.5l14.6-8.3 2.9 1.6 1.7-1-2.9-1.6 3.2-1.8 4.3 2.5-19.5 11.1z" fill="#d8d9db"/>
<path d="M119.5 117l19.5-11.1v.9l-19.5 11.4z" fill="#8a8c8f"/>
<path d="M115.2 114.5l4.3 2.5v1.2l-4.3-2.5z" fill="#b2b3b7"/>
<path d="M119.6 116.8l9.8 5.9 19.6-11.4v.9l-19.6 11.4-9.8-5.9z" fill="#231f20"/>
<path d="M119.6 116.8l19.6-11 9.8 5.5-19.6 11.4z" fill="#68686b"/>
<path d="M145.7 115.4l1.7-.9v1.1l-1.7 .9z" fill="#8a8c8f"/>
<path d="M147.4 114.5l2.7 1.6v1.2l-2.7-1.7z" fill="#b2b3b7"/>
<g fill="#8a8c8f">
<path d="M150.1 116.1l3.5-1.9v1.2l-3.5 1.9z"/>
<path d="M134 125.5l14.5-8.4v1.1l-14.5 8.5z"/>
</g>
<path d="M129.4 122.8l4.6 2.7v1.2l-4.6-2.7z" fill="#b2b3b7"/>
<path d="M129.4 122.8l19.6-11.3 4.6 2.7-3.5 1.9-2.7-1.6-1.7 .9 2.8 1.7-14.5 8.4z" fill="#d8d9db"/>
<circle cx="134.7" cy="114.3" r=".63" fill="#fff"/>
<g fill="none" stroke="#231f20" stroke-width=".2">
<path d="M117 106l15.5 7.3"/>
<circle cx="134.7" cy="114.3" r=".63"/>
</g>
<path d="M132.6 112.7l1.4 1.3-1.9-.2z" fill-rule="evenodd" fill="#231f20"/>
<path d="M156.7 114.6v1.6M157.4 112.2l-3.5 1.9M157.4 113.3l-3.5 1.9" fill="none" stroke="#231f20" stroke-width=".2"/>
<path d="M156.7 113.6l.5 1.3h-.9z" fill="#231f20"/>
<path d="M156.7 109.9v1.7" fill="none" stroke="#231f20" stroke-width=".2"/>
<path d="M156.3 111.2h.9l-.5 1.3z" fill="#231f20"/>
<path d="M150.6 117.5l4.2 2.6M153.9 115.4l6.4 4M156.8 118.6l-1.4 .8M134.5 127.1l6.5 4" fill="none" stroke="#231f20" stroke-width=".2"/>
<path d="M155.5 118.8l.4 .8-1.3 .3z" fill="#231f20"/>
<path d="M151.8 121.4l-1.4 .8" fill="none" stroke="#231f20" stroke-width=".2"/>
<path d="M151.3 121.2l1.3-.3-.9 1.1z" fill="#231f20"/>
<path d="M153.7 116.6l-1.5 .8" fill="none" stroke="#231f20" stroke-width=".2"/>
<path d="M152.3 116.9l.5 .8-1.4 .2z" fill="#231f20"/>
<path d="M153.8 116.5l-1.4 .8" fill="none" stroke="#231f20" stroke-width=".2"/>
<g fill="#231f20">
<path d="M153.3 116.3l1.4-.3-.9 1.1z"/>
<path d="M141.2 129.5l.4 .8-1.3 .3z"/>
</g>
<path d="M159.1 119.8l-7.5 4.2M148.8 125.7l-7.7 4.4" fill="none" stroke="#231f20" stroke-width=".2"/>
<path d="M158.6 119.5l1.3-.2-.9 1.1z" fill="#231f20"/>
<path d="M120.3 125.4l6.9 4.3M133.6 127l-6.2 3.6" fill="none" stroke="#231f20" stroke-width=".2"/>
<path d="M127.1 129.1l.9 1.1-1.4-.3z" fill="#231f20"/>
<path d="M110.7 119.5l6.9 4.3" fill="none" stroke="#231f20" stroke-width=".2"/>
<path d="M109.9 119l1.3 .3-.5 .8z" fill="#231f20"/>
<path d="M115 115.9l-5.9 3.4M128.9 125.7l2.6 1.6M129.1 124.4l-3 1.8" fill="none" stroke="#231f20" stroke-width=".2"/>
<g fill="#231f20">
<path d="M131.3 126.7l.9 1.1-1.4-.3z"/>
<path d="M128 125.2l1.3 .2-.5 .8z"/>
</g>
<path d="M148.8 118.5l4.1 2.5" fill="none" stroke="#231f20" stroke-width=".2"/>
<path d="M60.9 217.7h.3v.3h-.3zM59.6 216.8a.53 .53 0 0 0-.2 .6 .53 .53 0 0 0 .7 .3 .52 .52 0 0 0 .2-.7 .52 .52 0 0 0-.7-.2zM59.3 216.7a.57 .57 0 0 1 1 0v-.2h.2v1.3a.66 .66 0 0 1-.5 .8 .66 .66 0 0 1-.8-.5h.3v.2a.46 .46 0 0 0 .7-.2l.1-.4a.65 .65 0 0 1-.9 .2 .65 .65 0 0 1-.2-.9zM57.7 216.5h.2v.2a.52 .52 0 0 1 .6-.2 .52 .52 0 0 1 .4 .5v1h-.3v-1l-.3-.3-.3 .2-.1 1.1h-.2zM57.1 216.5h.2v1.5h-.2zM57.1 216h.2v.2h-.2zM56.1 216.5h.2v.3l.6-.3v.2a.49 .49 0 0 0-.6 .6v.7h-.2zM55 216.7l-.2 .4h.8a.42 .42 0 0 0-.6-.4zM54.7 216.7a.68 .68 0 0 1 .8-.1 .68 .68 0 0 1 .4 .7h-1.1v.3a.45 .45 0 0 0 .7 .1l.1-.2h.2a.72 .72 0 0 1-1.1 .4 .72 .72 0 0 1 0-1.2zM53 217.3a.55 .55 0 0 0 1.1 0 .55 .55 0 0 0-1.1 0zM53 216.7a.63 .63 0 0 1 1 0v-.7h.2v2h-.2v-.2a.72 .72 0 0 1-1.1 0 .72 .72 0 0 1 .1-1.1zM52.3 216h.2v2h-.2zM50.8 217.3a.52 .52 0 0 0 1 0 .52 .52 0 0 0-1 0zM50.5 217.2a.75 .75 0 0 1 1.5 0 .75 .75 0 0 1-1.5 0zM49.3 216.7a.64 .64 0 0 1 1 .2l-.7-.2-.1 .2 .2 .2a.54 .54 0 0 1 .6 .7 .7 .7 0 0 1-1.1-.3h.2l.2 .3h.4l.2-.2-.3-.2a.54 .54 0 0 1-.6-.7zM47.5 216.5h.3v.3l.5-.3v.2a.49 .49 0 0 0-.5 .6v.7h-.3zM46 217.3a.55 .55 0 0 0 1.1 0 .55 .55 0 0 0-1.1 0zM45.8 217.2a.75 .75 0 0 1 1.5 0 .75 .75 0 0 1-1.5 0zM45.2 216.1l.5-.1v.2l-.3 .1v.2h.3v.2h-.3v1.3h-.2v-1.3h-.3v-.2h.3zM43.2 216.7l-.2 .4h.8a.42 .42 0 0 0-.6-.4zM42.9 216.7a.68 .68 0 0 1 .8-.1 .68 .68 0 0 1 .4 .7h-1.1v.3a.45 .45 0 0 0 .7 .1l.1-.2h.2a.72 .72 0 0 1-1.1 .4 .72 .72 0 0 1 0-1.2zM42.2 216h.2v2h-.2zM40.7 217.2a.51 .51 0 0 0 1 0 .51 .51 0 0 0-1 0zM40.5 216h.2v.7a.7 .7 0 0 1 1 .1 .7 .7 0 0 1 0 .9 .7 .7 0 0 1-1 .1v.2h-.2zM39.2 217.4l.1 .4 .4-.1 .2-.5zM39 216.7a.65 .65 0 0 1 1.1 .2v.9h.2v.2h-.4v-.2a.52 .52 0 0 1-.7 .3 .52 .52 0 0 1-.3-.7 .52 .52 0 0 1 .7-.3h.2v-.3l-.4-.1-.2 .3h-.3zM38.4 216h.2v2h-.2zM37.7 216.5h.3v1.5h-.3zM37.7 216h.3v.2h-.3zM36.4 217.4l.1 .4 .4-.1 .2-.5zM36.3 216.7a.65 .65 0 0 1 1 .2l.1 .9h.1v.2h-.3l-.1-.2a.52 .52 0 0 1-.7 .3 .52 .52 0 0 1-.2-.7 .52 .52 0 0 1 .7-.3h.1l.1-.3-.5-.1-.2 .3h-.2zM34.6 216.5h.3l.4 1.2 .4-1.2h.3l-.6 1.5h-.2zM33.5 217.4l.1 .4 .4-.1 .2-.5zM33.3 216.7a.65 .65 0 0 1 1.1 .2v.9h.2v.2h-.4v-.2a.52 .52 0 0 1-.7 .3 .52 .52 0 0 1-.3-.7 .52 .52 0 0 1 .7-.3h.2v-.3l-.4-.1-.2 .3h-.2zM31.1 216.7a.64 .64 0 0 1 1.1 .2l-.8-.2-.1 .2 .2 .2a.54 .54 0 0 1 .6 .7 .7 .7 0 0 1-1.1-.3h.2l.2 .3h.4l.2-.2-.3-.2a.54 .54 0 0 1-.6-.7zM29.9 216.7l-.2 .4h.9a.42 .42 0 0 0-.7-.4zM29.7 216.7a.68 .68 0 0 1 .8-.1 .68 .68 0 0 1 .3 .7h-1.1l.1 .3a.45 .45 0 0 0 .7 .1l.1-.2h.2a.72 .72 0 0 1-1.1 .4 .72 .72 0 0 1 0-1.2zM28 217.3a.51 .51 0 0 0 1 0 .51 .51 0 0 0-1 0zM28 216.7a.63 .63 0 0 1 1 0v-.7h.2v2h-.2v-.2a.73 .73 0 0 1-1.1 0 .73 .73 0 0 1 .1-1.1zM27.3 216.5h.2v1.5h-.2zM27.3 216h.2v.2h-.2zM25.9 216.7a.64 .64 0 0 1 1 .2l-.7-.2-.2 .2 .3 .2a.54 .54 0 0 1 .6 .7 .7 .7 0 0 1-1.1-.3h.2l.2 .3h.3l.2-.2-.2-.2a.54 .54 0 0 1-.6-.7zM23.9 216.7l-.2 .4h.9a.42 .42 0 0 0-.7-.4zM23.7 216.7a.68 .68 0 0 1 .8-.1 .68 .68 0 0 1 .3 .7h-1.1l.1 .3a.45 .45 0 0 0 .7 .1l.1-.2h.2a.72 .72 0 0 1-1.1 .4 .72 .72 0 0 1 0-1.2zM22 216.5h.3l.4 1.2 .4-1.2h.2l-.5 1.5h-.3zM21.5 216.5h.3v1.5h-.3zM21.5 216h.3v.2h-.3zM20.8 216.1l.5-.1v.2l-.3 .1v.2h.3v.2h-.3v1.3h-.2v-1.3h-.3v-.2h.3z" fill="#231f20"/>
<g fill="#535759">
<path d="M125.3 20.2h.3l.7 1.8 .7-1.8h.3l-.9 2.2h-.2z"/>
<path d="M127.5 20.2h1.3v.2h-1v.7h1v.3h-1v1h-.3z"/>
<path d="M138.3 20.2h.3v1.9h1v.3h-1.3z"/>
<path d="M141.7 20.2h.2v.9h1.2v-.9h.2v2.2h-.2v-1.1h-1.2v1.1h-.2z"/>
<path d="M146.9 20.2h1.3v.2h-1.1v.7h1.1v.2h-1.1v.8h1.2v.3h-1.4z"/>
<path d="M148.7 20.2h.3v1.9h1v.3h-1.3z"/>
<path d="M150.2 20.2h1.4v.2h-1.1v.7h1v.2h-1v.8h1.1v.3h-1.4z"/>
<path d="M152.2 20.4a1.06 1.06 0 0 1 1.6 .1l-.2 .1a.84 .84 0 0 0-1.2 .1 .84 .84 0 0 0 .1 1.2 .84 .84 0 0 0 1.1 0l.2 .1a1.13 1.13 0 0 1-1.6 .1 1.13 1.13 0 0 1 0-1.7z"/>
<path d="M164.3 20.2h.3l.5 1.8 .5-1.8h.3l.5 1.8 .5-1.8h.3l-.7 2.2h-.2l-.6-1.9-.5 1.9h-.3z"/>
<path d="M167.5 20.2h1.3v.2h-1.1v.7h1.1v.2h-1.1v.8h1.2v.3h-1.4z"/>
<path d="M170.9 20.2h1.6v.2h-.7v2h-.2v-2h-.7z"/>
<path d="M177.3 20.2h.3l1.2 1.8 .1-1.8h.2v2.2h-.3l-1.3-1.9v1.9h-.2z"/>
<path d="M129.5 20.4v.7h.2a.41 .41 0 0 0 .6-.2 .41 .41 0 0 0-.5-.5zM129.2 20.2h.6a.62 .62 0 0 1 .8 .4 .62 .62 0 0 1-.5 .7l.6 1.1h-.3l-.6-1h-.3v1h-.3z"/>
<path d="M137 20.5l-.5 1.1h.9zM136.9 20.2h.2l.9 2.2h-.3l-.2-.6h-1.1l-.2 .6h-.3z"/>
<path d="M140.1 20.4v.7h.5a.37 .37 0 0 0 .4-.3 .37 .37 0 0 0-.4-.4zM139.9 20.2h.6a.61 .61 0 0 1 .8 .5 .61 .61 0 0 1-.7 .7h-.5v1h-.2z"/>
<path d="M144.7 20.5l-.4 1.1h.8zM144.6 20.2h.2l.9 2.2h-.3l-.2-.6h-1.1l-.2 .6h-.3z"/>
<path d="M160.4 20.4v.7h.5a.37 .37 0 0 0 .4-.3 .37 .37 0 0 0-.4-.4zM160.2 20.2h.6a.61 .61 0 0 1 .8 .5 .61 .61 0 0 1-.7 .7h-.5v1h-.2z"/>
<path d="M162.1 21.3a.9 .9 0 0 0 1.8 0 .9 .9 0 0 0-1.8 0zM161.8 21.3a1.15 1.15 0 0 1 2.3 0 1.15 1.15 0 0 1-2.3 0z"/>
<path d="M169.5 20.4v.7h.3a.41 .41 0 0 0 .6-.2 .41 .41 0 0 0-.5-.5zM169.3 20.2h.5a.62 .62 0 0 1 .9 .4 .62 .62 0 0 1-.5 .7l.6 1.1h-.3l-.6-1h-.4v1h-.2z"/>
<path d="M173.1 20.4v.7h.2a.41 .41 0 0 0 .7-.2 .41 .41 0 0 0-.5-.5zM172.9 20.2h.5a.62 .62 0 0 1 .8 .4 .62 .62 0 0 1-.5 .7l.6 1.1h-.3l-.6-1h-.3v1h-.2z"/>
<path d="M174.8 21.3a.9 .9 0 0 0 1.8 0 .9 .9 0 0 0-1.8 0zM174.6 21.3a1.15 1.15 0 0 1 2.3 0 1.15 1.15 0 0 1-2.3 0z"/>
<path d="M185.6 20.5l-.5 1.1h.9zM185.5 20.2h.2l.9 2.2h-.3l-.2-.6h-1.1l-.2 .6h-.3z"/>
<path d="M187.2 20.4v.7h.4a.37 .37 0 0 0 .4-.3 .37 .37 0 0 0-.4-.4zM186.9 20.2h.7a.61 .61 0 0 1 .7 .5 .61 .61 0 0 1-.7 .7h-.4v1h-.3z"/>
<path d="M189 20.4v.7h.2a.41 .41 0 0 0 .7-.2 .41 .41 0 0 0-.6-.5zM188.7 20.2h.6a.62 .62 0 0 1 .8 .4 .62 .62 0 0 1-.5 .7l.6 1.1h-.3l-.6-1h-.3v1h-.3z"/>
<circle cx="154.4" cy="22.2" r=".18"/>
</g>
<g fill="#1873bb">
<path d="M133 20.8h.5v.5h-.5z"/>
<path d="M156.9 20.8h.4v.5h-.4z"/>
<path d="M181.8 20.8h.5v.5h-.5z"/>
<path d="M139.2 10.8a5 5 0 0 1 4.7-.4l-.5 1a3.3 3.3 0 0 0-3.2 .1 2.03 2.03 0 0 0-.2 2.5 2.03 2.03 0 0 0 2.4 .8h.3v-2.3h1.4v3a5 5 0 0 1-4.9-.4 2.96 2.96 0 0 1 0-4.3z"/>
<path d="M125.3 10h1.5l1.9 3.5 1.8-3.5h6.1a1.04 1.04 0 0 1 1.2 1.2 2.24 2.24 0 0 1-.4 2.3l-.8 .2h-3v2.2h-1.3v-3.4h4.1a1.08 1.08 0 0 0 0-1.3h-5l-2.7 4.7z"/>
</g>
<g fill="#535759">
<path d="M147 10.2h2.9v.6h-2.3v1.7h2.3v.6h-2.3v2.8h-.6z"/>
<path d="M157.3 10.1h.5v5.8h-.5z"/>
<path d="M170.2 12a1.36 1.36 0 0 1 2.1 .1l-.4 .4a.81 .81 0 0 0-.8-.4 .81 .81 0 0 0-.7 .6l.4 .5a2.21 2.21 0 0 1 1.5 1.6 1.37 1.37 0 0 1-1.1 1.2 1.37 1.37 0 0 1-1.5-.6l.4-.4a.82 .82 0 0 0 1.1 .5 .82 .82 0 0 0 .4-1.1l-.2-.2a2.07 2.07 0 0 1-1.5-1.5z"/>
<path d="M174.8 12a1.36 1.36 0 0 1 2.1 .1l-.3 .4a.81 .81 0 0 0-.8-.4 .81 .81 0 0 0-.7 .6l.3 .5a2.21 2.21 0 0 1 1.5 1.6 1.37 1.37 0 0 1-1 1.2 1.37 1.37 0 0 1-1.5-.6l.4-.4a.82 .82 0 0 0 1.1 .5 .82 .82 0 0 0 .4-1.1l-.2-.2a2.07 2.07 0 0 1-1.5-1.5z"/>
<path d="M178.4 10.1h.5v1.6h.9v.5h-.9v3.7h-.5v-3.7h-.8v-.5h.8z"/>
<path d="M185.2 11.7h.6v.6a1.14 1.14 0 0 1 1.5-.6l-.2 .5a1.09 1.09 0 0 0-1.3 1.3v2.4h-.6z"/>
<path d="M187.8 12a1.36 1.36 0 0 1 2.1 .1l-.3 .4a.81 .81 0 0 0-.8-.4 .81 .81 0 0 0-.7 .6l.3 .5a2.2 2.2 0 0 1 1.5 1.6 1.37 1.37 0 0 1-1 1.2 1.37 1.37 0 0 1-1.5-.6l.3-.4a.82 .82 0 0 0 1.1 .5 .82 .82 0 0 0 .4-1.1l-.1-.2a2.07 2.07 0 0 1-1.5-1.5z"/>
<path d="M150.9 13.8a1.7 1.7 0 0 0 3.4 0 1.7 1.7 0 0 0-3.4 0zM150.3 13.8a2.25 2.25 0 0 1 4.5 0 2.25 2.25 0 0 1-4.5 0z"/>
<path d="M155.7 11.7h.5v4.2h-.5zM155.5 10.4a.45 .45 0 0 1 .9 0 .45 .45 0 0 1-.9 0z"/>
<path d="M161.2 10.8v1.9a2.76 2.76 0 0 0 2.3-.4 .99 .99 0 0 0 0-1.2 .99 .99 0 0 0-1.1-.3zM160.7 10.2h1.3a1.79 1.79 0 0 1 2.2 1.5 1.59 1.59 0 0 1-1.9 1.6l2 2.6h-.7l-2-2.6h-.4v2.6h-.5z"/>
<path d="M165.8 12.5l-.4 .9h3.1a1.62 1.62 0 0 0-2.7-.9zM165.4 12.3a2.18 2.18 0 0 1 2.4-.6 2.18 2.18 0 0 1 1.3 2.1h-3.8a1.67 1.67 0 0 0 1.4 1.7 1.67 1.67 0 0 0 1.8-1l.5 .2a2.23 2.23 0 0 1-3.3 .9 2.23 2.23 0 0 1-.3-3.3z"/>
<path d="M173.2 11.7h.5v4.2h-.5zM173 10.4a.45 .45 0 0 1 .9 0 .45 .45 0 0 1-.9 0z"/>
<path d="M180.6 13.8a1.67 1.67 0 0 0 3.3 0 1.67 1.67 0 0 0-3.3 0zM180 13.8a2.22 2.22 0 0 1 4.4 0 2.22 2.22 0 0 1-4.4 0z"/>
</g>
<path d="M125.3 18h64.7" fill="none" stroke="#1873bb" stroke-width=".32"/>
<path d="M110.6 261.9h2.6zM113.2 261.9h.6zM113.8 261.9h2.5zM116.3 261.9h1.2zM117.5 261.9h16.8z" fill="none" stroke="#3a54a4" stroke-width=".2"/>
<text font-size="5.3" fill="#231f20" x="19" y="12.4">CSM Series</text>
<g font-size="3.5" fill="#231f20">
<text x="19.9" y="35.6">Power Derating Curve</text>
<text x="19.8" y="96.8">Dimensions and Imprinting in inches (millimeters)</text>
<text x="19.8" y="166.3">Dimensions – Tolerances ±0.010 (±0.254),* ±0.015 (±0.381)</text>
<text x="19.8" y="187.2">Land Pattern Dimensions – Tolerances ±0.003 (±0.076)</text>
</g>
<g font-size="2.8" fill="#231f20">
<text x="22.3" y="66.3" transform="rotate(-90 22.3 66.3)">Rated Power (%)</text>
<text x="45" y="74.7">Ambient Temperature (°C)</text>
<text x="21.1" y="171.3">MODEL</text>
<text x="35.3" y="171.3">RESISTANCE RANGE (mΩ)</text>
<text x="81.3" y="171.3">L</text>
<text x="100.3" y="171.3">W</text>
<text x="120.2" y="171.3">H</text>
<text x="139.9" y="171.3">T</text>
<text x="159.3" y="171.3">A</text>
<text x="178.9" y="171.3">B</text>
<text x="20.1" y="176.5">CSM2512</text>
<text x="48.1" y="176.5">5 to 200</text>
<text x="73.8" y="176.5">0.250 (6.350)</text>
<text x="93.9" y="176.5">0.125 (3.175)</text>
<text x="112.9" y="176.5">0.025 (0.635)</text>
<text x="134.1" y="176.5">0.031 (0.8)</text>
<text x="151.8" y="176.5">0.030 (0.762)</text>
<text x="171.4" y="176.5">0.032 (0.813)</text>
<text x="19.9" y="181.7">CSM3637</text>
<text x="48.1" y="181.7">2 to 200</text>
<text x="74" y="181.7">0.360 (9.144)</text>
<text x="93.4" y="181.7">0.370 (9.398)</text>
<text x="114.6" y="181.7">0.031 (0.8)</text>
<text x="132.7" y="181.7">0.086 (2.184)</text>
<text x="152.1" y="181.7">0.061 (1.549)</text>
<text x="171.7" y="181.7">0.032 (0.813)</text>
<text x="20.1" y="197.3">CSM2512</text>
<text x="21.1" y="192.2">MODEL</text>
<text x="44.4" y="197.3">0R005 to 0R2</text>
<text x="48.3" y="192.2">RANGE</text>
<text x="74.7" y="197.3">0.065 (1.65)</text>
<text x="81.3" y="192.2">a</text>
<text x="94.4" y="197.3">0.145 (3.68)</text>
<text x="100.8" y="192.2">b</text>
<text x="114.1" y="197.3">0.045 (1.14)</text>
<text x="120.4" y="192.2">c</text>
<text x="133.3" y="197.3">0.021 (0.53)</text>
<text x="139.9" y="192.2">d</text>
<text x="152.9" y="197.3">0.055 (1.39)</text>
<text x="159.5" y="192.2">e</text>
<text x="172.6" y="197.3">0.160 (4.06)</text>
<text x="179.4" y="192.2">I</text>
<text x="19.9" y="202.5">CSM3637</text>
<text x="44.4" y="202.5">0R002 to 0R2</text>
<text x="75" y="202.5">0.116 (2.95)</text>
<text x="94.2" y="202.5">0.390 (9.91)</text>
<text x="113.8" y="202.5">0.066 (1.68)</text>
<text x="132.6" y="202.5">0.024 (0.610)</text>
<text x="159.6" y="202.5">–</text>
<text x="172.7" y="202.5">0.178 (4.52)</text>
<text x="18.3" y="208.4">Note</text>
<text x="20.5" y="214.8">This side of the terminal is dispensable for soldering purposes. The Terminals might have a minimum of three sides and a maximum of</text>
<text x="20.8" y="211.6">White dot indicates top side of part for mounting purposes</text>
<text x="179.4" y="261.6">4138-EN</text>
<text x="19" y="264.8">2</text>
<text x="168.9" y="264.8">Rev 07-Apr-2025</text>
</g>
<text font-size="2.8" fill="#175d9e" x="19" y="261.6">www.vpgfoilresistors.com</text>
<g font-size="2.5" fill="#231f20">
<text x="64.1" y="41.7">+70°C</text>
<text x="23.1" y="43.4">100</text>
<text x="24.4" y="48.3">80</text>
<text x="24.4" y="53.3">60</text>
<text x="24.4" y="58.3">40</text>
<text x="24.4" y="63.3">20</text>
<text x="25.6" y="71.1">–65 –50</text>
<text x="25.8" y="68.3">0</text>
<text x="37.5" y="71.1">–25</text>
<text x="46.5" y="71.1">0</text>
<text x="52.8" y="71.1">25</text>
<text x="60" y="71.1">50</text>
<text x="67.2" y="71.1">75</text>
<text x="73.7" y="71.1">100</text>
<text x="80.9" y="71.1">125</text>
<text x="88.1" y="71.1">150</text>
<text x="95.2" y="71.1">170</text>
<text x="74.2" y="261.6">For technical questions, contact: foil@vpgsensors.com</text>
</g>
<g font-size="1.8" fill="#231f20">
<text x="47.7" y="102.7">CSM2512 DIMENSIONS</text>
<text x="107.5" y="102.7">CSM3637 DIMENSIONS</text>
<text x="47.8" y="133">CSM2512 LAND</text>
<text x="62.2" y="133">PA TTER N</text>
<text x="107.5" y="133">CSM3637 LAND</text>
<text x="122" y="133">PA TTER N</text>
<text x="47.7" y="154.6">Kelvin Connection</text>
<text x="47.7" y="159">E , E - Sense</text>
<text x="47.7" y="156.8">I , I - Current</text>
</g>
<text font-size="1.8" fill="#175d9e" x="146.3" y="269.4">https://vpgsensors.com/disclaimer for more information.</text>
<g font-size="1.6" fill="#231f20">
<text x="157.7" y="113.3">H</text>
<text x="92.4" y="115.7">H</text>
<text x="153.5" y="118.6">A</text>
<text x="57.5" y="124.4">L</text>
<text x="85.4" y="122">B</text>
<text x="92.2" y="123.2">A</text>
<text x="118.4" y="125.1">L</text>
<text x="149.5" y="125.6">W</text>
<text x="153.2" y="121.5">B</text>
<text x="69.2" y="126.2">T</text>
<text x="90.6" y="128.6">W</text>
<text x="128.7" y="128.1">T</text>
<text x="73.2" y="136.9">I</text>
<text x="133.7" y="135.8">E</text>
<text x="60.6" y="142.9">e</text>
<text x="63.2" y="140.9">E</text>
<text x="124" y="141.6">I</text>
<text x="147.7" y="143.8">E</text>
<text x="79" y="147.7">I</text>
<text x="88.2" y="147.3">d</text>
<text x="88.3" y="144">E</text>
<text x="96.5" y="148.9">c</text>
<text x="137.9" y="149.8">I</text>
<text x="152.9" y="147.2">c</text>
<text x="63.2" y="150.8">I</text>
<text x="69" y="154.4">a</text>
<text x="93.3" y="153.3">b</text>
<text x="117.7" y="153.7">I</text>
<text x="148" y="151.4">d</text>
<text x="148.2" y="153.8">b</text>
<text x="123.6" y="158">a</text>
<text x="168.2" y="175.5">*</text>
<text x="187.7" y="175.5">*</text>
<text x="18.3" y="210.7">(1)</text>
<text x="18.3" y="213.9">(2)</text>
</g>
<g font-size="1.1" fill="#231f20">
<text x="79.4" y="101.9">(2)</text>
<text x="84.4" y="103.6">(1)</text>
<text x="111.9" y="107.1">(2)</text>
<text x="115.2" y="105.9">(1)</text>
<text x="73.6" y="137.4">1</text>
<text x="134.8" y="136.2">1</text>
<text x="64.3" y="141.4">1</text>
<text x="124.4" y="142">1</text>
<text x="79.5" y="148.1">2</text>
<text x="89.4" y="144.5">2</text>
<text x="148.8" y="144.3">2</text>
<text x="138.4" y="150.2">2</text>
<text x="48.2" y="157.5">1</text>
<text x="48.8" y="159.7">1</text>
<text x="50.3" y="157.5">2</text>
<text x="51.6" y="159.7">2</text>
</g>
</svg>
